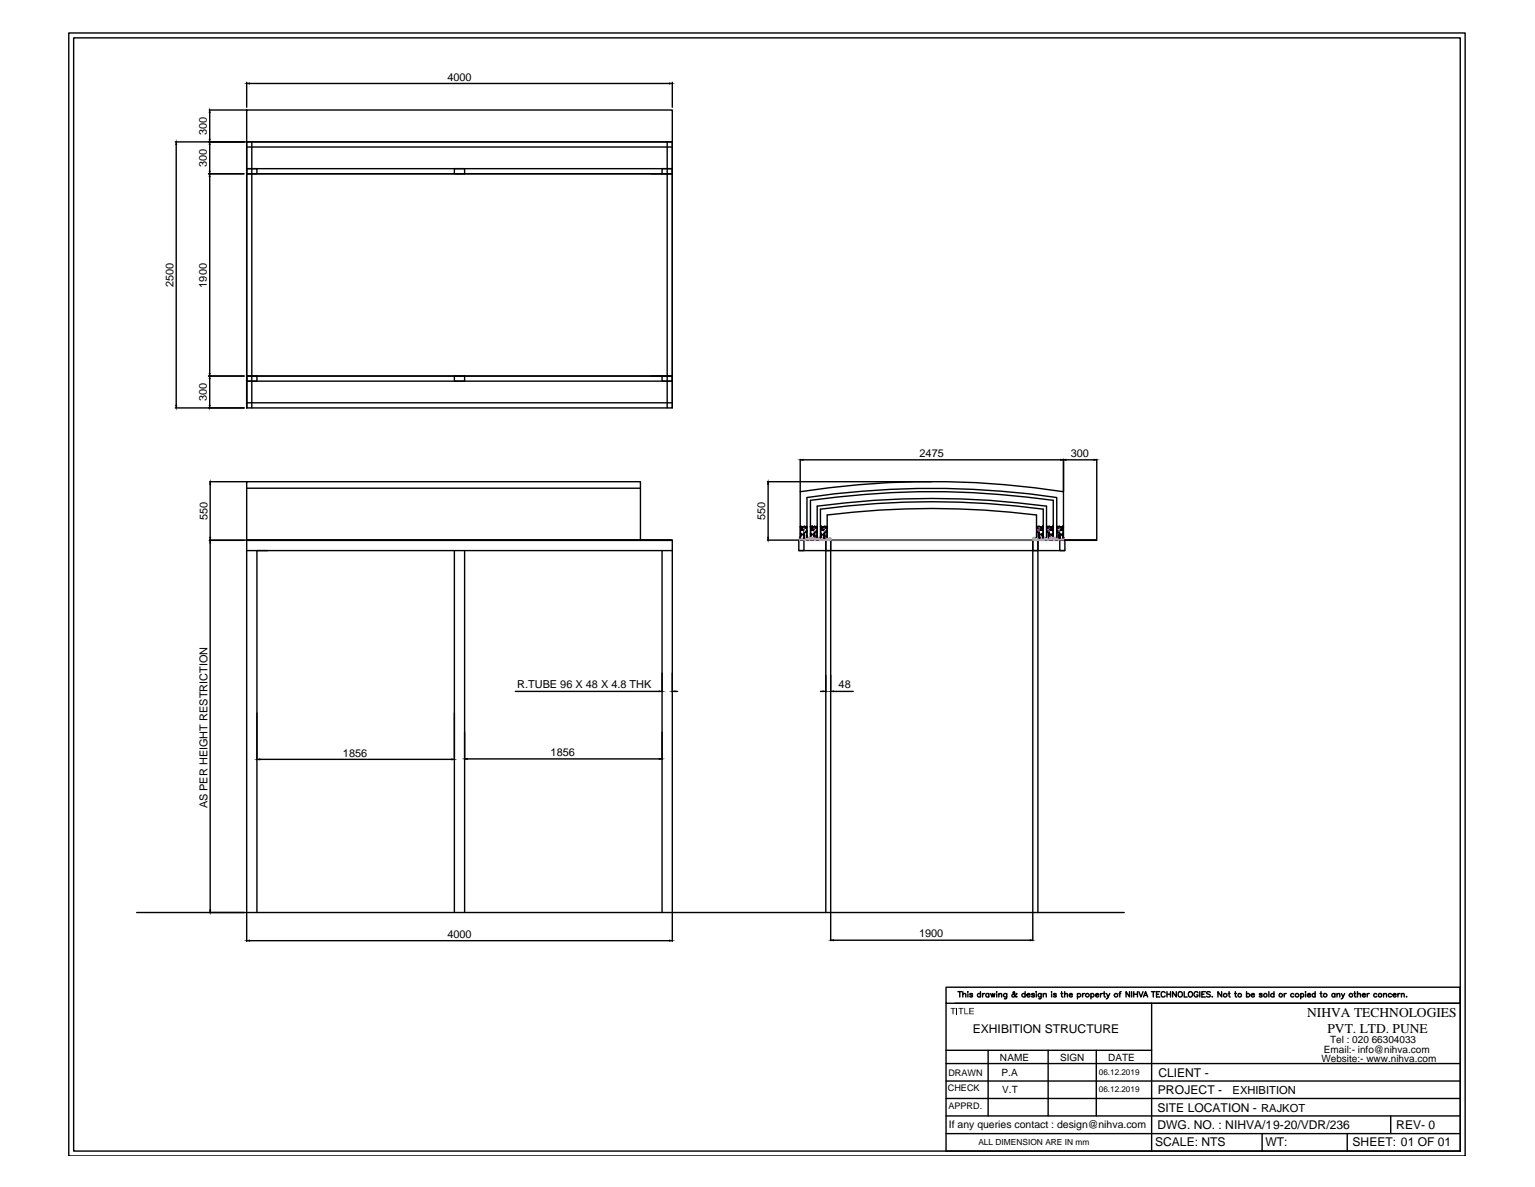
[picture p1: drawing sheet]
<svg xmlns="http://www.w3.org/2000/svg" width="279mm" height="216mm" viewBox="0 0 279 216" stroke-linecap="round" stroke-linejoin="round" font-family="sans-serif">
<!-- layer: 0 -->
<g fill="none" stroke="#000" stroke-width=".25">
<path d="M12.5 6h254.2v204.3h-254.2zM13.4 6.9h252.4v202.5h-252.4zM44.9 15v4.5M45.4 15.2h76.5M122.4 15v4.5M31.9 25.8h12.9M32.1 26.3v47.4M38 31.6h6.4M38.1 20h6.7M38.2 20.5v4.8M38.2 26.3v4.8M38.2 32.1v35.8"/>
<path d="M44.9 25.8h77.5v5.8h-77.5zM44.9 30.7h1.9v.9h-1.9zM44.9 20h77.5v5.8h-77.5zM44.9 25.8v48.4M44.9 26.7h77.5M44.9 31.6h77.5M44.9 30.7h77.5M45.8 25.8v48.4M82.7 30.7h1.9v.9h-1.9zM120.5 30.7h1.9v.9h-1.9zM121.4 25.8v48.4M122.4 25.8v48.4"/>
<path d="M31.9 74.2h12.5M38 68.4h6.4M38.2 68.9v4.8M44.9 68.4h77.5v5.8h-77.5zM44.9 68.4h1.9v.9h-1.9zM44.9 73.3h77.5M44.9 68.4h77.5M44.9 69.3h77.5M82.7 68.4h1.9v.9h-1.9zM120.5 68.4h1.9v.9h-1.9zM38.1 98.3h6.3M38.2 98.2h6.6"/>
<path d="M38.2 87.6h6.6M38.3 88.1v9.6M38.3 98.7v66.8M44.9 98.2l77.5 .1zM44.9 98.2v-10.6h71.7v10.6M44.9 88.8h71.7M139.7 98.2h5.6M139.7 87.6h29.8M139.8 88.1v9.6M145.4 98.2l48.4 .1zM145.4 98.3v1.8h.9v-1.8M145.7 97.8h.1"/>
<path d="M145.7 89.4a156.7 156.7 0 0 1 47.9 0v6.4h-1.3v-5.3a155.4 155.4 0 0 0-45.4 0v5.3h-1.2zM145.7 83.6v5.8M145.7 95.8v2M145.7 95.8h.1M145.7 97.5h.1M145.7 95.9v.5M145.7 96.5v.6M145.7 97.2v.3M145.7 97h.1M145.7 96.5h.1M145.7 96.4h.1M145.7 95.9h.1"/>
<path d="M145.7 96.5h.7M145.7 95.8v.1M145.8 96.4h.1M145.8 97.1h-.1l.1 .1M145.8 97.2h.1M145.8 96.3h.1M145.8 97.2h-.1M145.9 96.3h.1M145.9 96.3l-.1 .1M146 96.4h.1M146 96.3v.1M146 95.9l.9-.1v1.8"/>
<path d="M146 95.9v.5M146.1 96.5h.1M146.2 96.5h.1M146.2 83.6h46.9M146.3 97.7h.1M146.3 97.8h.1M146.3 97.9h.1M146.3 97.4h.1M146.3 97.6h.1M146.3 97.6v.1M146.4 97.1l-.5 .2-.2 .2M146.4 97.2a.61 .61 0 0 0-.7 .5"/>
<path d="M146.4 97.8h-.2M146.4 97.2h.1M146.4 96.5h.1M146.4 97.8h.1M146.4 97.7h.1M146.4 97.4h.1M146.4 97.6h.1M146.4 97.5v.1M146.4 96v-.1h-.3v.5h.3M146.4 95.9h.1M146.4 96.5v.9M146.4 97.7v.1"/>
<path d="M146.4 97.8h-.1M146.4 97.5h.1M146.4 95.9v.1M146.4 96.8v1M146.5 96.8h.1M146.5 96.7h.1M146.5 95.9h.1M146.5 96.7h.3M146.5 96.7v.2M146.5 96h.1M146.5 95.9v.1M146.5 96.8l.1-.1v.1"/>
<path d="M146.6 96v-.1l-.1 .1M146.6 96h.1M146.7 95.9l-.1 .1M146.7 96.7l-.1 .2M146.7 95.9h.1M146.7 96.8h.1M146.8 96.8l.1 .9M146.8 96.8h.1M146.8 96.7h.1M146.8 95.9h.1M146.8 95.9v.8M146.9 97.6h.1"/>
<path d="M146.9 97.7h.1M146.9 97.6v.1M147.5 95.8h.1M147.5 97.8h.1M147.5 91a154.8 154.8 0 0 1 44.2 0v4.8h-1.2v-3.7a156.6 156.6 0 0 0-41.8 0v3.7h-1.2zM147.5 97h.2M147.6 96.5h.1M147.6 96.4h.1M147.6 95.9h.1M147.6 95.8h.1M147.6 97.8h.1M147.6 96.5h.6"/>
<path d="M147.6 95.8l-.1 2M147.6 95.9v.5M147.6 96.5v.6M147.6 95.8v.1M147.6 97.1h-.1l.1 .1M147.6 97.2h.1M147.6 96.3h.1M147.7 97.2h-.2M147.7 96.3l-.1 .1M147.7 96.3h.1M147.8 96.3h.1M147.8 96.4h.1"/>
<path d="M147.8 95.8v.1M147.8 96.3v.1M147.9 95.8h.8v1.7M147.9 95.9h.1M147.9 96.4h.1M147.9 95.9v.5M148 96.5h.1M148.1 97.7h.1M148.1 97.8h.1M148.1 97.9h.1M148.2 97.8h.1M148.2 97.1l-.5 .2-.2 .2 .1-.3"/>
<path d="M148.2 97.2a.61 .61 0 0 0-.7 .5M148.2 97.7h.1M148.2 97.4h.1M148.2 97.6h.1M148.2 97.6v.1M148.2 97.2h.1M148.2 96.5h.1M148.2 97.5v.1M148.2 96v-.1h-.3v.5h.4M148.2 95.9h.1M148.2 96.5v.9M148.2 97.7v.1"/>
<path d="M148.2 97.8h-.1M148.3 96.8h.1M148.3 97.5h.1M148.3 97.6h.1M148.3 96.7h.1M148.3 95.9h.1M148.3 96.7h.4M148.3 95.9v.1M148.3 96.8v1M148.3 96.7l.1 .1M148.4 96h.1M148.4 95.9v.1"/>
<path d="M148.5 96.8h.1M148.5 96l-.1-.1v.1M148.5 96.8l-.1-.1v.1M148.5 96h.1M148.5 96.7h.1M148.5 95.9h.1M148.5 95.9v.1M148.5 95.9h.2M148.7 96.8h.1M148.7 96.8l-.2-.1v.2M148.7 96.7h.1M148.7 95.9h.1"/>
<path d="M148.7 96.8v.9M148.7 95.9v.8M148.7 97.5h.1M148.7 97.6h.1M148.7 97.7h.1M148.7 97.5v.2M149.3 97.8h.1M149.3 95.8v2M149.4 95.8h-.1M149.4 97.5h.1M149.4 97.8h.1M149.4 95.9v.5"/>
<path d="M149.4 96.5v.6M149.4 97.2v.3M149.4 95.8h.1M149.4 97h.1M149.4 96.5h.1M149.4 96.4h.1M149.4 95.9h.1M149.4 96.5h.7M149.4 95.8v.1M149.4 96.3h.1M149.5 96.4h.1M149.5 97.1h-.1l.1 .1"/>
<path d="M149.5 97.2h.1M149.5 96.3v.1l.1-.1M149.5 96.3h.1M149.5 96.3v.1M149.5 97.2h-.1M149.6 96.3h.1M149.6 96.4h.1M149.6 96.3v.1M149.7 95.9l.9-.1v1.8M149.7 96.4h.1M149.7 95.9v.5M149.8 96.5h.1"/>
<path d="M150 97.7h.1M150 97.9h.1M150 97.8h.1M150 97.4h.1M150 97.6h.1M150 97.6v.1M150 97.1l-.4 .2-.2 .2M150 97.2a.61 .61 0 0 0-.6 .5M150.1 97.2h.1M150.1 96.5h.1M150.1 97.8h.1M150.1 97.7l-.1 .1h-.1"/>
<path d="M150.1 97.7h.1M150.1 97.4h.1M150.1 97.6h.1M150.1 97.5v.1M150.1 96v-.1h-.3v.5h.3M150.1 95.9h.1M150.1 96.5v.9M150.1 97.5h.1M150.1 95.9v.1M150.1 96.8v1M150.1 96.8h.1M150.1 96.7h.1"/>
<path d="M150.1 96.7h.4M150.2 96.7v.2M150.2 96.7h.1M150.2 95.9h.1M150.2 96h.1M150.2 95.9v.1M150.2 96.8v-.1l.1 .1M150.3 96.8h.1M150.3 96l-.1-.1v.1M150.3 98.3v1.8h.9v-1.8M150.3 96h.1M150.3 98.2v67.8"/>
<path d="M150.3 96.7h.1M150.4 95.9h.1M150.4 95.9l-.1 .1M150.5 96.8l.1 .9M150.5 96.8h.1M150.5 96.8l-.2-.1v.2M150.5 96.7h.1M150.5 95.9h.1M150.5 95.9v.8M150.6 97.6h.1M150.6 97.7h.1M150.6 97.6v.1"/>
<path d="M151.2 98.2v67.8M188 98.3v1.8h.9v-1.8M188 98.2v67.8M188.7 95.8v-2.1a153.7 153.7 0 0 0-38.1 0v2.1h-1.3v-3.2a152.4 152.4 0 0 1 40.6 0v5.2M188.7 96.8h.1M188.7 96.7h.1M188.7 95.9h.1M188.7 96.7h.4M188.7 95.9v.8M188.8 96.7h.1M188.8 95.9h.1M188.8 96.7l.1 .2"/>
<path d="M188.9 95.9v.1M188.9 96.8v-.1l.1 .1M188.9 96h.1M188.9 98.2v67.8M189 96l-.1-.1v.1M189 96h.1M189 96.7h.1M189 96.7v.2M189 95.9h.1M189 96.8h.1M189 95.9v.1M189.1 97.8h.2"/>
<path d="M189.1 96.8h.1M189.1 97.6h.1M189.1 96.7h.1M189.1 95.9h.1M189.1 95.9v.1M189.1 96.8v1M189.1 97.5h.1M189.1 97.8h.1M189.1 97.5v.1M189.1 97.2a.61 .61 0 0 1 .7 .5M189.1 97.1l.5 .2 .2 .2M189.2 97.2h.1"/>
<path d="M189.2 96.5h.1M189.2 97.8h.1M189.2 97.7l-.1 .1M189.2 97.7h.1M189.2 97.4h.1M189.2 97.6h.1M189.2 97.5v.1M189.2 96v-.1h.3v.5h-.4M189.2 95.9h.1M189.2 96.5h.6M189.2 96.5v.9M189.2 97.6v.1"/>
<path d="M189.3 97.9h.1M189.3 96.5h.1M189.4 96.5h.1M189.6 96.3l.1 .1v-.1M189.6 96.3l-.1 .1 .1-.6h-.9v1.9v-.9M189.6 96.3h.1M189.7 97.2h.1M189.7 97.1h.1l-.1 .1M189.7 96.3h.1M189.8 96.4h.1M189.8 96.3v.1M189.8 97h-.1"/>
<path d="M189.8 96.5h.1M189.8 95.9h.1M189.8 95.8h.1M189.8 97.8h.1M189.8 95.8v.1M189.9 97.8h.1M189.9 95.9v.5M189.9 96.5v.6M189.9 97.2v.3M190.5 95.9v.8M190.6 96.8h.1M190.6 96.7h.1"/>
<path d="M190.6 95.9h.1M190.6 96.7h.4M190.7 96.7v.2M190.7 96.7l-.1 .1M190.7 95.9h.1M190.7 95.9v.1M190.7 96.8l.1-.1v.1M190.7 96h.1M190.8 96v-.1l-.1 .1M190.8 96h.1M190.8 96.7h.1M190.9 96.7l-.1 .2"/>
<path d="M190.9 95.9h.1M190.9 96h.1M190.9 96.8h.1M190.9 95.9v.1M191 96.8h.1M191 97.5h.1M191 97.6h.1M191 96.8v1h.1M191 96.7h.1M191 95.9h.1M191 97.8h.1M191 95.9v.1"/>
<path d="M191 96.4h.3M191 97.2a.61 .61 0 0 1 .6 .5M191 97.1l.4 .2 .2 .2M191 97.2h.1M191 96.5h.1M191 97.7h.1M191 97.4h.1M191 97.5v.1M191 96.5h.7M191 96.5v.9M191 97.7v.1M191 97.6v.1"/>
<path d="M191.1 97.8h.1M191.1 97.9h.1M191.2 96.5h.1M191.3 96.4h.1M191.3 95.9h-.3v.1M191.3 95.9v.5M191.4 96.3v.1v-.6h-.9v1.9v-.9M191.5 96.3h.1M191.5 96.3v.1l-.1-.1M191.6 97.1h.1l-.1 .1M191.6 96.3h.1M191.6 97.2h.1"/>
<path d="M191.6 96.4h.1M191.6 95.9h.1M191.6 95.8h.1M191.6 95.8l.1 2M191.6 95.8v.1M191.6 96.3v.1M191.7 97l-.1 .1M191.7 96.5h.1M191.7 96.4h.1M191.7 95.9h.1M191.7 97.8h.1M191.7 95.9v.5"/>
<path d="M191.7 96.5v.6M191.7 97.2v.3M191.7 95.8h.1M192.4 96.8v.9M192.4 96.8h.1M192.4 96.7h.1M192.4 95.9h.1M192.4 96.7h.4M192.4 95.9v.8M192.5 96.7h.1M192.5 95.9h.1M192.5 95.9v.1"/>
<path d="M192.5 96.7l.1 .1M192.6 96h.1M192.7 96.8l-.1-.1v.1M192.7 96l-.1-.1v.1M192.7 96h.1M192.7 96.7h.1M192.7 95.9h.1M192.7 95.9v.1M192.8 97.8h.1M192.8 96.8l-.1 .1M192.8 96.8h.1M192.8 97.6h.1"/>
<path d="M192.8 96.7h.1M192.8 95.9h.1M192.8 95.9v.1M192.8 96.8v1M192.8 97.5v.1M192.8 97.5h.1M192.8 97.7v.1M192.8 97.2a.61 .61 0 0 1 .7 .5M192.8 97.1l.5 .2 .2 .2v-.3M192.9 97.2h.1M192.9 96.5h.1M192.9 97.7h.1"/>
<path d="M192.9 97.4h.1M192.9 97.6h.1M192.9 97.5v.1M192.9 96v-.1h.3v.5h-.4M192.9 95.9h.1M192.9 96.5h.6M192.9 96.5v.9M192.9 97.8h.1M192.9 97.6v.1M192.9 97.7h-.1M192.9 97.9h.1M193 96.5h.1"/>
<path d="M193.1 96.5h.1M193.3 96.3h-.1M193.3 96.3l-.1 .1v-.6h-.9v1.9M193.3 96.3h.1M193.3 96.3v.1l.1-.1M193.4 97.1h.1l-.1 .1M193.4 97.2h.1M193.4 96.3h.1M193.4 96.4h.1M193.4 96.3v.1M193.5 97l-.1 .1M193.5 96.5h.1"/>
<path d="M193.5 96.4h.1M193.5 95.9h.1M193.5 95.8h.1M193.5 97.8h.1M193.5 95.8v.6M193.5 96.5v.6M193.6 83.6v5.8M193.6 95.8v2M193.8 98.2v1.9h-.9v-1.8M193.8 98.2l5.8 .1zM194 83.6h5.1M199.6 83.6v14.5"/>
<path d="M44.9 100.1h77.5M46.8 100.1v65.9M82.7 100.1v65.9M84.6 100.1v65.9M120.5 100.1v65.9M145.4 100.1h48.4M47.3 138.1h34.9M85.1 138h34.9M93.8 125.8h26.2M122.8 125.8h.5M149.3 125.8h.5M151.7 125.8h3.6"/>
<path d="M24.9 166h179.7M44.9 166v-67.7h77.5v67.7M44.9 166.1v5.1M45.4 171.1h76.5M122.4 166.1v5.1M151.2 166.1v5M151.7 171h35.8M172.2 179.6h93.6v2.9h-93.6zM188 166.1v5M265.8 179.6v29.8h-93.6v-26.9M172.2 199.8h93.6M172.2 196.6h93.6"/>
<path d="M172.2 193.4h93.6M172.2 191h37.4M173.8 182.5h92M174.4 180.4h.6M174.7 180.4v.9M175.2 180.9l.3-.2h.3v.6M175.2 180.4v.9M176.1 180.4h.1M176.2 180.7v.6M177 180.8l-.4-.1v.2l.4 .3-.2 .1-.3-.1M178.5 180.8a.31 .31 0 0 0-.5 0 .31 .31 0 0 0 0 .5 .31 .31 0 0 0 .5-.1M178.5 180.4v.9"/>
<path d="M178.8 180.7v.6M179.2 180.7l-.4 .3M179.9 191v12M180 180.8a.31 .31 0 0 0-.5 0 .31 .31 0 0 0 0 .5 .31 .31 0 0 0 .5-.1M180 180.7v.6M180.3 180.7l.2 .6 .2-.6 .2 .6 .2-.6M181.4 180.4h.1M181.4 180.7v.6M181.8 180.9l.3-.2h.2v.6M181.8 180.7v.6M183.2 180.7v.9h-.4M183.2 180.8a.33 .33 0 0 0-.4 0 .33 .33 0 0 0 0 .5 .33 .33 0 0 0 .4-.1"/>
<path d="M185.1 180.8v-.1a.76 .76 0 0 1-.8 .6l-.1-.3 .5-.4-.1-.2-.2 .1 .1 .2 .3 .5 .2 .1h.1M186.6 180.8a.33 .33 0 0 0-.5 0 .33 .33 0 0 0 0 .5 .33 .33 0 0 0 .5-.1M186.6 180.4v.9M186.9 181l.6-.1a.31 .31 0 0 0-.5-.1 .31 .31 0 0 0 0 .5 .31 .31 0 0 0 .5-.1M188.3 180.8l-.2-.1h-.3v.2l.5 .3-.2 .1-.3-.1M188.6 180.4h.1M188.6 180.7v.6M189.5 180.7v.9h-.4M189.5 180.8a.31 .31 0 0 0-.4 0 .31 .31 0 0 0 0 .5 .31 .31 0 0 0 .4-.1M189.9 180.9l.2-.2h.3v.6M189.9 180.7v.6M190.8 191v12"/>
<path d="M191.4 180.4h.1M191.4 180.7v.6M192.3 180.8l-.2-.1h-.3v.2l.5 .3-.2 .1-.3-.1M193.1 180.7h.3M193.2 180.4v.8l.3 .1M193.8 180.9l.2-.2h.3v.6M193.8 180.4v.9M194.6 181l.6-.1a.31 .31 0 0 0-.5-.1 .31 .31 0 0 0 0 .5 .31 .31 0 0 0 .5-.1M196.1 180.8a.33 .33 0 0 1 .5 0 .33 .33 0 0 1 0 .5 .33 .33 0 0 1-.5-.1M196.1 180.7v1M197 180.7v.6M197.4 180.7h-.2l-.2 .3"/>
<path d="M198.6 180.8a.31 .31 0 0 1 .4 0 .31 .31 0 0 1 0 .5 .31 .31 0 0 1-.4-.1M198.6 180.7v1M199.4 181h.6a.33 .33 0 0 0-.5-.2 .33 .33 0 0 0 0 .5 .33 .33 0 0 0 .5-.1M199.5 191v12M200.3 180.7v.6M200.7 180.7l-.4 .3M200.9 180.7h.3M201 180.4v.8l.2 .1M201.4 180.7l.3 .6 .3-.6M201.7 181.3l-.3 .4M203.7 180.7h.3M204.1 180.4l-.3 .1v.8"/>
<path d="M205.6 180.4v.9l-.6-.9v.9M206 180.4v.9M206.4 180.4v.9M206.4 180.8h.6M207 180.4v.9M207.3 180.4l.4 .9 .4-.9M208.1 181.3l.4-.9 .4 .9M208.3 181h.4M209.6 180.4h.7M209.6 182.5v26.9M209.9 180.4v.9M210.5 180.8h.4"/>
<path d="M211.1 180.4h-.6v.9h.6M212.1 180.6a.45 .45 0 0 0-.8 .2 .45 .45 0 0 0 .6 .5l.2-.2M212.4 180.8h.6M212.4 180.4v.9M213 180.4v.9M214.1 180.4v.9l-.7-.9v.9M215.5 180.4v.9h.6M218 180.6a.42 .42 0 0 0-.6 0 .42 .42 0 0 0 0 .6 .42 .42 0 0 0 .6-.1v-.1h-.2M218.4 180.4v.9M218.8 180.8h.3M219.4 180.4h-.6v.9h.6M220.3 180.5l-.3-.1-.4 .1 .1 .2 .5 .2 .1 .2-.3 .2-.4-.1"/>
<path d="M220.7 181.3h.1M222.4 180.4v.9l-.7-.9v.9M223.5 180.7h.4M223.7 180.4v.8l.2 .1M224.7 180.7h.4M224.9 180.4v.8l.2 .1M226.9 180.8a.33 .33 0 0 1 .5 0 .33 .33 0 0 1 0 .5 .33 .33 0 0 1-.5-.1M226.9 180.4v.9M227.7 181h.6a.33 .33 0 0 0-.4-.2 .33 .33 0 0 0-.2 .5 .33 .33 0 0 0 .5 0l.1-.1M229.7 180.8l-.1-.1h-.3v.2l.4 .3-.1 .1-.4-.1M231 180.4v.9M231.9 180.8a.33 .33 0 0 0-.5 0 .33 .33 0 0 0 0 .5 .33 .33 0 0 0 .5-.1"/>
<path d="M231.9 180.4v.9M233.8 180.7v.6M234.1 180.7l-.3 .3M235.5 180.8a.31 .31 0 0 0-.5 0 .31 .31 0 0 0 0 .5 .31 .31 0 0 0 .5-.1M236.8 180.8a.31 .31 0 0 1 .4 0 .31 .31 0 0 1 0 .5 .31 .31 0 0 1-.4-.1M236.8 180.7v1M237.6 180.4h.1M237.6 180.7v.6M238 181l.5-.1a.31 .31 0 0 0-.4-.1 .31 .31 0 0 0 0 .5 .31 .31 0 0 0 .4-.1M239.4 180.8a.31 .31 0 0 0-.5 0 .31 .31 0 0 0 0 .5 .31 .31 0 0 0 .5-.1M239.4 180.4v.9M240.3 180.7h.3"/>
<path d="M240.4 180.4v.8l.3 .1M243 180.8a.31 .31 0 0 0-.5 0 .31 .31 0 0 0 0 .5 .31 .31 0 0 0 .5-.1M243 180.7v.6M243.4 180.9l.2-.2h.2l.1 .6M243.4 180.7v.6M244.2 180.7l.3 .6 .3-.6M244.5 181.3l-.4 .4M246.5 180.7h.2M246.6 180.4v.8l.2 .1M247.1 180.9l.2-.2h.3v.6M247.1 180.4v.9M248 181l.5-.1a.31 .31 0 0 0-.4-.1 .31 .31 0 0 0 0 .5 .31 .31 0 0 0 .4-.1"/>
<path d="M248.9 180.7v.6M249.2 180.7h-.2l-.1 .3M250.6 180.8a.31 .31 0 0 0-.5 0 .31 .31 0 0 0 0 .5 .31 .31 0 0 0 .5-.1M251.8 180.9l.3-.2h.2l.1 .6M251.8 180.7v.6M253.3 180.8a.31 .31 0 0 0-.5 0 .31 .31 0 0 0 0 .5 .31 .31 0 0 0 .5-.1M253.6 181l.5-.1a.31 .31 0 0 0-.4-.1 .31 .31 0 0 0 0 .5 .31 .31 0 0 0 .4-.1M254.5 180.7v.6M254.8 180.7h-.2l-.1 .3M255.1 180.9l.2-.2h.3v.6M255.1 180.7v.6M256 181.3h.1"/>
<path d="M172.2 203h93.6M172.2 206.2h93.6M229.7 206.2v3.2M245.2 206.2v3.2M253.1 203v3.2"/>
<circle cx="197.9" cy="181" r=".33"/>
<circle cx="203.1" cy="181" r=".32"/>
<circle cx="214.8" cy="180.8" r=".46"/>
<circle cx="216.7" cy="180.8" r=".46"/>
<circle cx="223" cy="181" r=".32"/>
<circle cx="225.7" cy="181" r=".32"/>
<circle cx="230.3" cy="181" r=".32"/>
<circle cx="233.1" cy="181" r=".32"/>
<circle cx="236.1" cy="181" r=".33"/>
<circle cx="241.2" cy="181" r=".32"/>
<circle cx="245.9" cy="181" r=".32"/>
<circle cx="251.2" cy="181" r=".32"/>
</g>
<g fill="#000" stroke="#000" stroke-width=".18">
<path d="M44.9 15.2l.5-.1v.2zM121.9 15.1l.5 .1-.5 .1zM32.1 25.8l.1 .5h-.2zM38.2 31.6l.1 .5h-.2zM38.1 31.1h.2l-.1 .5zM38.2 25.8l.1 .5h-.2zM38.1 25.3h.2l-.1 .5zM38.2 20l.1 .5h-.2zM32 73.7h.2l-.1 .5zM38.1 67.9h.2l-.1 .5zM38.1 73.7h.2l-.1 .5zM38.2 68.4l.1 .5h-.2z"/>
<path d="M38.3 98.3v.4h-.1zM38.2 97.7h.1v.5zM38.3 87.6v.5h-.1zM139.7 97.7h.2l-.1 .5zM139.8 87.6l.1 .5h-.2zM145.7 83.6h.5v.1zM193.1 83.6h.5l-.5 .1zM193.6 83.6h.4v.1zM199.1 83.6h.5l-.5 .1zM46.8 138.1l.5-.1v.2zM82.2 138l.5 .1-.5 .1zM84.6 138h.5v.1z"/>
<path d="M120 138h.5l-.5 .1zM120 125.7l.5 .1h-.5zM122.4 125.8l.4-.1v.1zM149.8 125.7l.5 .1h-.5zM151.2 125.8l.5-.1v.1zM38.2 165.5h.1v.5zM44.9 171.1l.5-.1v.2zM121.9 171l.5 .1-.5 .1zM151.2 171l.5-.1v.2zM187.5 170.9l.5 .1-.5 .1z"/>
</g>
<path d="M173 183.3h.9v.2h-.3v1h-.2v-1h-.4zM174.1 183.3h.2v1.2h-.2zM174.4 183.3h1v.2h-.4v1h-.2v-1h-.4zM175.5 183.3h.2v1h.6v.2h-.8zM176.4 183.3h.9v.2h-.7v.3h.6v.2h-.6v.3h.7v.2h-.9z" fill="#000"/>
<!-- layer: 6 -->
<g fill="none" stroke="#f0f" stroke-width=".25">
<path d="M145.5 98.1h.1M145.5 98.1l.1-.1v.1M145.5 98h.1M145.5 98.2h.1M145.5 98.2h1M145.6 98h.1M145.6 98.2h.1M145.6 98.1h.1M145.7 98.2h.1M145.8 98.2h.1M145.8 98.2h.3M145.9 98.2h.1"/>
<path d="M146.1 98.2h.1M146.2 98.2h.1M146.2 98l.1 .2M146.2 98h.1M146.3 98.1v.1M146.3 98h.1M146.3 98.2h.1M146.3 98v.2M146.4 98.2h.1M146.4 96h.1M146.4 96.4v.3M146.5 98.1v.1"/>
<path d="M146.5 98.2h.1M146.5 96h.1M146.5 98l.1-.1v.1M146.6 98h.1M146.6 98l-.1 .2M146.6 98.2h.1M146.6 98.1v.1M146.7 98.1v.1M146.7 98.2h.1M146.7 98.1h.1M146.7 98.2h.6M146.7 98.2h1.6"/>
<path d="M147.1 98h.1M147.1 97.9l.2 .1M147.1 97.9h.1M147.2 97.9h.1M147.3 97.9h.1M147.3 97.9v.1M147.3 98.1v.1M147.3 98h.1M147.3 98.2h.1M147.3 98v.2M147.3 98.1h.1M147.3 97.9h.3"/>
<path d="M147.4 98.1h.1M147.4 98h.1M147.4 98.2h.1M147.4 98l.1 .1M147.4 97.9h.1M147.4 98.2h.8M147.4 98l.1 .2M147.5 98.2h.1M147.5 98h.5M147.5 98.1h.1M147.5 98h.1M147.5 97.9h.1"/>
<path d="M147.6 97.9h.1M147.6 98.2h.1M147.7 98.2h.1M147.7 97.9h.1M147.8 97.9h.1M147.9 97.9h.2M147.9 97.9h.1M148 98.2h.1M148 97.9h.1M148 98h.1M148 98l.1 .1M148.1 98h.1"/>
<path d="M148.1 98.2h.1M148.1 97.9h.1M148.1 98l.1 .2M148.2 98.1l-.1 .1M148.2 98l.1 .2M148.2 98h.1M148.2 98.2h.1M148.2 97.9h.1M148.2 96h.1M148.3 96.4v.3M148.3 98.1v.1M148.3 98.2h.1"/>
<path d="M148.4 96h.1M148.4 98.2h-.1M148.4 98.2h.1M148.4 98h.1M148.4 98l-.1 .2M148.4 98l.1-.1v.1M148.5 98.2h.1M148.5 98.1v.1M148.5 98.1h.1M148.5 98.2h.6M148.5 98.2h1.7M148.9 98h.1"/>
<path d="M148.9 97.9l.2 .1M148.9 97.9h.1M149 97.9h.1M149 97.9h.3M149.1 97.9h.1M149.1 97.9v.1M149.1 98.1v.1M149.1 98h.1M149.1 98.2h.1M149.2 97.9h.1M149.2 98h.1M149.2 98.2h.1"/>
<path d="M149.2 98v.2M149.2 98.1h.1M149.2 98.1l.1-.1v.1M149.3 98h.1M149.3 97.9h.1M149.3 98.2h.1M149.3 98.2h.1zM149.3 98.1l-.1-.1v.2M149.3 98.1h.1M149.4 97.9h.1M149.5 98.2h.1M149.5 97.9h.1"/>
<path d="M149.5 98.2h.3zM149.5 97.9h.3M149.6 97.9h.1M149.7 97.9h.1M149.8 97.9h.1M149.8 98l.1 .1M149.9 98.2h.1M149.9 97.9h.1M149.9 98h-.6v.2M149.9 98h.1M149.9 98l.2 .2M150 98.1v.1"/>
<path d="M150 98v.2zM150 97.9h.1M150 98h.1M150 98.2h.1M150.1 96h.1M150.1 96.4v.3M150.1 98.1v.1M150.2 98.2h.1M150.2 96h.1M150.2 98h.1M150.2 98l.1-.1v.1M150.3 98l-.1 .2"/>
<path d="M150.3 98.1l.7 .1M150.4 98.1h.1M150.4 98.2h.6M150.7 98h.3M150.7 97.9h.2zM150.9 97.9h.1M151 98.1v.1M151 98h.1M151 98v.2zM151 98.2h.1M151.1 98.2h.1M151.1 98h.1"/>
<path d="M151.1 98l.1 .1M151.2 98.1h-.1h.1M151.2 98.2h.1M151.2 98.1h.1M188 98.2h.1M188 98v.1M188 98.1h.1M188 98.1h.1h-.1M188 98h.1M188 98.2h.2M188 98h.2M188.2 98h.1"/>
<path d="M188.2 98.2h.1M188.2 98.1v.1M188.2 97.9h.1M188.2 98.2h.7M188.2 98l.3-.1zM188.2 98v.2zM188.3 97.9h.1M188.4 97.9h.1M188.5 97.9h.1M188.9 98.2h.1M188.9 98.1v.1M189 98l-.1-.1v.1"/>
<path d="M189 98v.2zM189 96h.2M189 98.1v.1M189 98.2h.1M189 98.2h.2M189 98.2h1.7M189.1 96.4v.3M189.1 96.4h.1M189.2 98.2h.1M189.2 98.1l.1 .1M189.2 98h.1M189.3 98l-.1 .2"/>
<path d="M189.3 97.9h.2M189.3 98h.1M189.3 97.9h.1M189.3 98.2h.1M189.3 98v.1M189.3 98h.6v.2M189.4 97.9h.1M189.4 98.2h.3zM189.5 97.9h.1M189.6 97.9h.1M189.7 97.9h.1M189.7 97.9h.2"/>
<path d="M189.8 98.2h.1M189.8 97.9h.1M189.8 98.2h.1zM189.9 97.9h.1M189.9 98.2h.1M189.9 98h.1M189.9 98.1h.1M189.9 98v.1M190 98l-.1 .1zM190 97.9h.1M190 98v.2M190 98h.1"/>
<path d="M190 98.1h.1M190 98.2h.1M190 98.1v.1M190 97.9v.1M190.1 97.9h.1M190.1 98h.1M190.1 98.2h.1M190.1 98.2h.6M190.1 98v.2M190.2 97.9h.1M190.2 97.9l.2 .1h-.3M190.3 97.9h.1"/>
<path d="M190.4 98h.1M190.7 98.1v.1M190.7 98.2h.1M190.7 98.1h.1M190.8 98l-.1-.1v.1M190.8 98.2h-.1M190.8 98.2h.1M190.8 98h.1M190.8 98l.1 .2M190.8 96h.1M190.9 98.2h.1M190.9 98.1v.1"/>
<path d="M190.9 98.2h1.7M191 96.4v.3M191 96h.1M191 98.2h.1M191 98.1l.1 .1M191.1 98h.1M191.1 98.2h.1M191.1 97.9h.1M191.1 98l-.2 .2M191.1 98v.2M191.2 98l-.1 .1M191.2 98h.1"/>
<path d="M191.2 98.2h.1M191.2 97.9h.1M191.2 98h.6v.2M191.2 98.2h.3M191.3 97.9h.1M191.4 97.9h.2M191.4 97.9h.1M191.5 98.2h.1M191.5 97.9h.1M191.5 98.2h.3M191.6 98.2h.1M191.6 97.9h.1"/>
<path d="M191.7 97.9h.1M191.8 98.2h.1M191.8 98.1h.1M191.8 97.9h.1M191.8 98.1v-.1v.2M191.8 98h.1M191.8 98v.1M191.9 98.1v.1M191.9 97.9h.2M191.9 98.2h.1M191.9 97.9h.1M191.9 98h.1"/>
<path d="M191.9 98v.2M191.9 97.9v.1M191.9 98.2h.7M192 97.9h.1M192.1 97.9h.1M192.2 97.9l-.3 .1M192.2 97.9h.1M192.2 98h.1M192.6 98.1v.1M192.6 98.1l-.1 .1M192.6 98.2h.1M192.6 98.1h.1"/>
<path d="M192.6 98.2h-.1M192.6 98v-.1v.1M192.6 98h.1M192.6 98l.1 .2M192.7 98.2h.1M192.7 96h.2M192.7 98.1v.1M192.7 98.2h1M192.8 96.4v.3M192.8 96.4h.1M192.9 98.2h.1M192.9 98.1v.1"/>
<path d="M192.9 98h.1M192.9 98.2h.2M192.9 98v.2M193 98l-.3 .2M193 98h.1M193 98.2h.1M193.1 98.2h.1M193.1 98.2h.3M193.4 98.2h.1M193.4 98.2h.2M193.6 98.2h.1M193.6 98.1h.1"/>
<path d="M193.7 98.2h.1M193.7 98.1h.1M193.7 98h.1M193.7 98l-.1 .1M193.7 98v.1"/>
</g>
<!-- layer: FASTNERS -->
<path d="M151.2 98.2h36.8" fill="none" stroke="#808080" stroke-width=".25"/>
<g font-size="2.5">
<text x="237.9" y="185">NIHVA TECHNOLOGIES</text>
<text x="241.6" y="187.8">PVT. LTD. PUNE</text>
</g>
<g font-size="2.2">
<text x="177.1" y="187.9">EXHIBITION STRUCTURE</text>
<text x="210.8" y="195.8">CLIENT -</text>
<text x="210.7" y="202.2">SITE LOCATION - RAJKOT</text>
<text x="210.8" y="199">PROJECT -</text>
<text x="210.3" y="208.5">SCALE: NTS</text>
<text x="210.7" y="205.3">DWG. NO. : NIHVA/19-20/VDR/236</text>
<text x="230.3" y="208.5">WT:</text>
<text x="246.2" y="208.5">SHEET: 01 OF 01</text>
<text x="254.2" y="205.3">REV- 0</text>
</g>
<g font-size="2">
<text x="81.4" y="14.7">4000</text>
<text x="37.7" y="24.6" transform="rotate(-90 37.7 24.6)">300</text>
<text x="37.7" y="30.4" transform="rotate(-90 37.7 30.4)">300</text>
<text x="31.6" y="52.2" transform="rotate(-90 31.6 52.2)">2500</text>
<text x="37.7" y="52.3" transform="rotate(-90 37.7 52.3)">1900</text>
<text x="37.7" y="73" transform="rotate(-90 37.7 73)">300</text>
<text x="167.4" y="83.1">2475</text>
<text x="194.9" y="83.1">300</text>
<text x="37.7" y="94.6" transform="rotate(-90 37.7 94.6)">550</text>
<text x="139.3" y="94.6" transform="rotate(-90 139.3 94.6)">550</text>
<text x="94.1" y="125.2">R.TUBE 96 X 48 X 4.8 THK</text>
<text x="152.6" y="125.2">48</text>
<text x="62.4" y="137.6">1856</text>
<text x="100.2" y="137.5">1856</text>
<text x="37.7" y="147.1" transform="rotate(-90 37.7 147.1)">AS PER HEIGHT RESTRICTION</text>
<text x="81.4" y="170.6">4000</text>
<text x="167.3" y="170.5">1900</text>
<text x="224.4" y="199">EXHIBITION</text>
</g>
<text font-size="1.9" x="172.7" y="205.1">If any queries contact : design@nihva.com</text>
<g font-size="1.8">
<text x="241" y="191.5">Email:- info@nihva.com</text>
<text x="242.1" y="189.7">Tel : 020 66304033</text>
<text x="182" y="193">NAME</text>
<text x="182.3" y="195.7">P.A</text>
<text x="192.9" y="193">SIGN</text>
<text x="201.7" y="192.9">DATE</text>
<text x="240.5" y="193.2">Website:- www.nihva.com</text>
<text x="182.4" y="198.9">V.T</text>
</g>
<g font-size="1.7">
<text x="172.6" y="195.7">DRAWN</text>
<text x="172.5" y="198.5">CHECK</text>
<text x="172.6" y="201.7">APPRD.</text>
</g>
<g font-size="1.5">
<text x="200" y="195.5">06.12.2019</text>
<text x="200" y="198.7">06.12.2019</text>
<text x="178.1" y="208.3">ALL DIMENSION ARE IN mm</text>
</g>
</svg>
